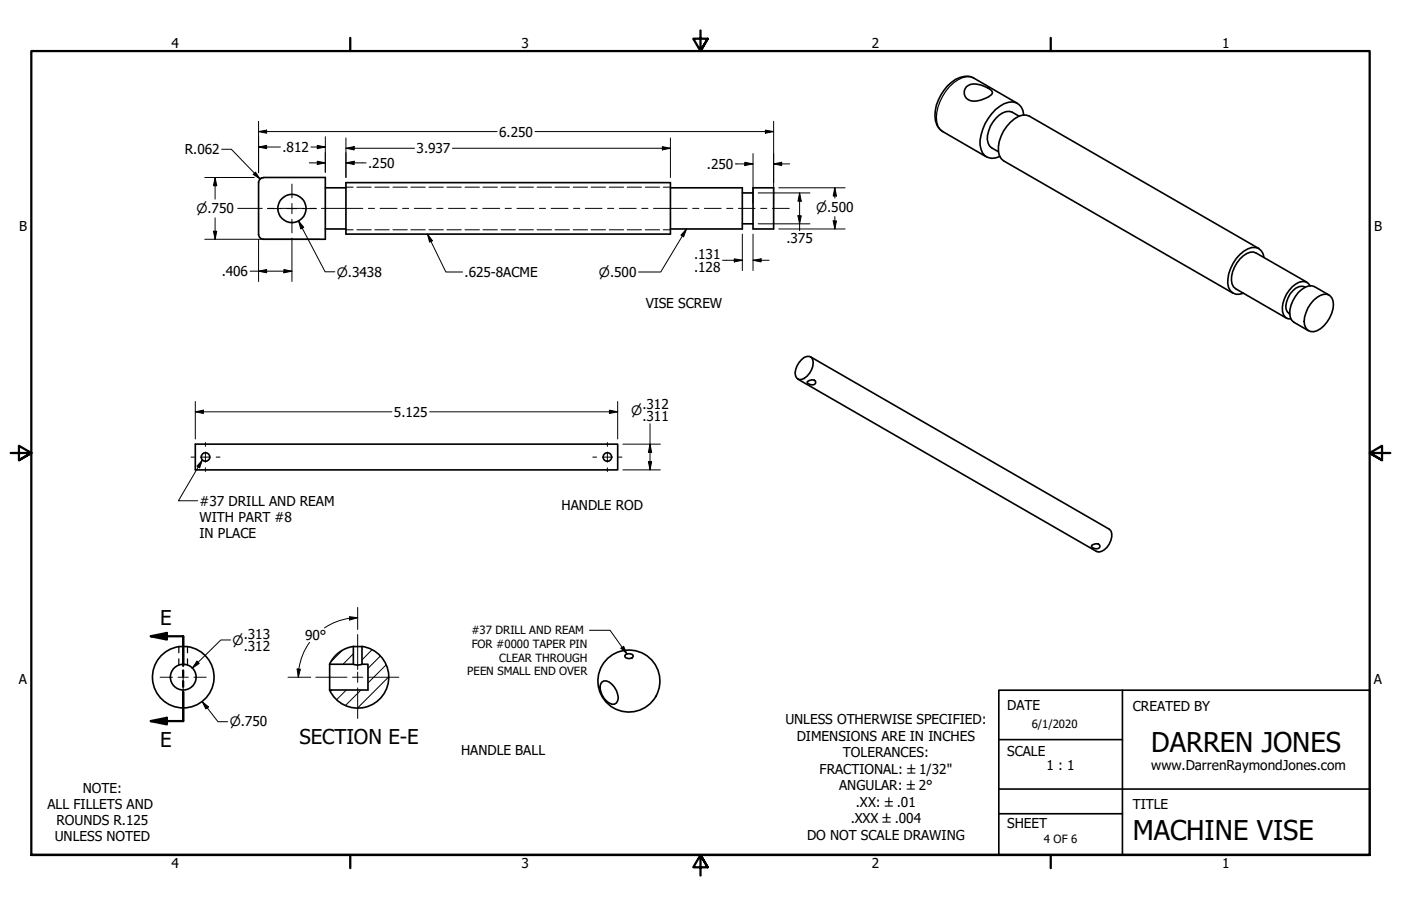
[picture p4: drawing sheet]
<svg xmlns="http://www.w3.org/2000/svg" width="432mm" height="279mm" viewBox="0 0 432 279" stroke-linecap="round" stroke-linejoin="round" font-family="sans-serif">
<!-- layer: Hatch (ANSI) -->
<path d="M102.2 212.8l-.3 .4M105.5 200.6l-3.4 3.4M106.7 212.8l-2.9 3M108.9 201.6l-3.2 3.3M111.3 212.8l-4.8 4.8M114.6 200.4l-3 3.1M117.2 202.4l-3.8 3.7M119 205l-5.6 5.6M119.8 208.8l-9.6 9.5" fill="none" stroke="#000" stroke-width=".31"/>
<!-- layer: Hidden Narrow (ANSI) -->
<g fill="none" stroke="#000" stroke-width=".31">
<path d="M106.6 57.7h2.2M110 57.7h4.4M115.5 57.7h4.5M121.1 57.7h4.4M126.6 57.7h4.5M132.2 57.7h4.5M137.7 57.7h4.5M143.3 57.7h4.5M148.8 57.7h4.5M154.4 57.7h4.5M160 57.7h4.4M165.5 57.7h4.5"/>
<path d="M171.1 57.7h4.4M176.7 57.7h4.4M182.2 57.7h4.4M187.8 57.7h4.4M193.3 57.7h4.4M198.9 57.7h4.4M204.4 57.7h2.2M106.6 70.9h2.2M110 70.9h4.4M115.5 70.9h4.5M121.1 70.9h4.4M126.6 70.9h4.5"/>
<path d="M132.2 70.9h4.5M137.7 70.9h4.5M143.3 70.9h4.5M148.8 70.9h4.5M154.4 70.9h4.5M160 70.9h4.4M165.5 70.9h4.5M171.1 70.9h4.4M176.7 70.9h4.4M182.2 70.9h4.4M187.8 70.9h4.4M193.3 70.9h4.4"/>
<path d="M198.9 70.9h4.4M204.4 70.9h2.2"/>
</g>
<!-- layer: Visible (ANSI) -->
<g fill="none" stroke="#000" stroke-width=".51">
<path d="M297.9 26.7a5.6 5.6 0 0 1 6 .2l1.2 .7a1.02 1.02 0 0 1 .8 .9 1.02 1.02 0 0 1-.8 1 8.3 8.3 0 0 1-6 1.6 2.6 2.6 0 0 1-1.2-4.4zM313.6 31.9l-13.5-7.8a5.4 5.4 0 0 0-5.5 .3 13.7 13.7 0 0 0-6.3 12.7 4.8 4.8 0 0 0 2.3 3.5l13.4 7.8M314.1 35.8l-2.1-1.2a4.3 4.3 0 0 0-5 1.8 8.9 8.9 0 0 0-2.5 7.7l.5 .9 .6 .6 2.1 1.2M315.5 35.5a3.9 3.9 0 0 0-6.1-3.5 14.7 14.7 0 0 0-7.3 12.8 4 4 0 0 0 3.5 4l2.6-.5M81.2 54.7h19.1v19.1h-19.1a1.56 1.56 0 0 1-1.5-1.6M81.2 54.8a1.56 1.56 0 0 0-1.5 1.6v15.9M100.3 57.9h6.3M106.6 56.3h100v15.9h-100zM206.6 57.9h22.2v12.7h-22.2M228.8 59.5h3.3M232.1 57.9h6.3v12.7h-6.3zM100.3 70.6h6.3"/>
<path d="M228.8 69h3.3M388 76.6l-70.8-40.8a4.2 4.2 0 0 0-4.5 .8 11.4 11.4 0 0 0-4.7 11.3l.5 1 .8 .7 70.7 40.8M389.6 79.4a3.2 3.2 0 0 0-5-2.6 11.6 11.6 0 0 0-5.9 11.8 3.2 3.2 0 0 0 4.5 1.8M402.3 88.6a2.8 2.8 0 0 0-3.8 1 7.5 7.5 0 0 0-2.1 5.7l.3 .8 .8 .7M402.8 87.1l-15.6-9.1a3.5 3.5 0 0 0-4 .9 9.5 9.5 0 0 0-3.5 8.7l.5 .9 .6 .5 15.7 9.1M403.8 88.1a2.73 2.73 0 0 0-4.4-.5 9 9 0 0 0-3.8 9.5l.6 .8 .7 .4 1 .1M404.9 92.6a5.1 5.1 0 0 1 4.1-1.9 2.91 2.91 0 0 1 2 3.2 9.2 9.2 0 0 1-6.1 8.4 2.69 2.69 0 0 1-2.9-3.2 10.6 10.6 0 0 1 2.9-6.5zM409.6 91l-4.5-2.6a5.2 5.2 0 0 0-5.9 3 7 7 0 0 0-1.1 7.4l5.2 3.2M247 110.9a2.01 2.01 0 0 1 3.5 0 5.6 5.6 0 0 1-3.5 6.1 1.7 1.7 0 0 1-2-1.9 6.5 6.5 0 0 1 2-4.2zM248.9 117.7l.7-.4a1.03 1.03 0 0 1 1.2-.2 1.03 1.03 0 0 1 .5 1.1 1.67 1.67 0 0 1-2.5-.3zM249.8 110l92.1 53.2a2.9 2.9 0 0 1 .5 3.4 5.1 5.1 0 0 1-3.8 3.6l-.7-.1-92-53.2M60.2 137h130.2v7.9h-130.2z"/>
<path d="M336.5 168.2l.7-.4a1.04 1.04 0 0 1 1.2-.1 1.04 1.04 0 0 1 .5 1.1 1.75 1.75 0 0 1-2.5-.3zM55.1 199.4a9.5 9.5 0 0 1 10.6 12 9.5 9.5 0 0 1-15.4 4.5 9.5 9.5 0 0 1 2.5-15.8l2.4-.7M108.9 199.4a9.6 9.6 0 0 0-7.3 5.4M111.6 199.4a9.6 9.6 0 0 1 6.3 15.1 9.6 9.6 0 0 1-16.3-1.7M101.6 204.9h7.3v-5.5h2.7v5.5h1.8v7.9h-11.8zM108.9 204.9a3.6 3.6 0 0 0 2.7 0M185.5 210.4a2.21 2.21 0 0 1 3.1 .6 5.7 5.7 0 0 1 1.8 5.1l-.4 .7a2.21 2.21 0 0 1-3.1-.6 5.7 5.7 0 0 1-1.8-5.2zM192.6 202.1a1.77 1.77 0 0 1 2.5 0v.4a1.42 1.42 0 0 1-1.4 .6 1.42 1.42 0 0 1-1.1-1z"/>
<circle cx="90" cy="64.3" r="4.4"/>
<circle cx="63.3" cy="140.9" r="1.31"/>
<circle cx="187.2" cy="140.9" r="1.31"/>
<circle cx="56.5" cy="208.8" r="4"/>
<circle cx="193.8" cy="210" r="9.6"/>
</g>
<!-- layer: Visible Narrow (ANSI) -->
<path d="M300.1 24.1a5.5 5.5 0 0 0-6.1 1.4 14.5 14.5 0 0 0-5.3 12.2l.4 1.2 .7 1 .8 .7" fill="none" stroke="#000" stroke-width=".38"/>
<!-- layer: Hidden (ANSI) -->
<path d="M55.1 199.4v1.9M57.8 199.4v1.9M55.1 203.2v1.9M57.8 203.2v1.9" fill="none" stroke="#000" stroke-width=".38"/>
<!-- layer: Section Line (ANSI) -->
<path d="M46.5 196.2l4.9-1v2zM46.5 196.2h10v9M56.5 206.8v1.7M56.5 210.1v1.7M56.5 213.4v9h-10M46.5 222.4l4.9-1v2z" fill="none" stroke="#000" stroke-width=".7"/>
<g fill="#000">
<path d="M46.5 196.2l4.9-1v2z" fill-rule="evenodd"/>
<path d="M46.5 222.4l4.9-1v2z" fill-rule="evenodd"/>
</g>
<!-- layer: Border (ANSI) -->
<path d="M107.9 11.7v4M215.9 9.4v6.3l-2.2-3.8h4.4l-2.2 3.8 2.2-3.8M323.8 11.7v4M3.3 139.7h6.4l-3.9-2.2v4.4l3.9-2.2-3.9 2.2M428.5 139.7h-6.4l3.9-2.2v4.4l-3.9-2.2 3.9 2.2M9.7 263.7v-248h412.4v248h-412.4h412.4M107.9 263.7v4M218.1 267.5l-2.2-3.8 2.2 3.8h-4.4l2.2-3.8v6.3M323.8 263.7v4" fill="none" stroke="#000" stroke-width=".7"/>
<!-- layer: Title (ANSI) -->
<path d="M307.8 212.9h114.3v50.8h-114.3zM345.9 212.9v50.8M307.8 228.1h38.1M307.8 251h38.1M307.8 243.3h114.3" fill="none" stroke="#000" stroke-width=".51"/>
<!-- layer: Dimension (ANSI) -->
<g fill="none" stroke="#000" stroke-width=".31">
<path d="M79.7 37.4v15.9M238.4 37.4v25.3M63.1 54.7h15.3M66.3 54.7l.5 2.6h-1zM66.3 54.7v6.7M68.3 46h3l8.8 9.2M78.7 53.1l1.4 2.1-2.1-1.4zM79.7 40.6l2.5-.5v1zM79.7 45.3l2.5-.5v1zM79.7 40.6h73.5M79.7 45.3h6.7M80.5 54.7h18.2"/>
<path d="M95.3 50.2h5M95.8 45.3h4.5M97.8 44.8l2.5 .5-2.5 .5zM97.8 49.7l2.5 .5-2.5 .5zM100.3 42.2v10.9M106.6 50.2l2.6-.5v1zM106.6 45.7l2.6-.5v1zM106.6 50.2h6.2M106.6 42.5v12.2M106.6 45.7h21.2M139.4 45.7h67.2M164.9 40.6h73.5"/>
<path d="M204.2 45.2l2.4 .5-2.4 .5zM206.6 42.5v12.2M226.6 50.5h5.5M229.6 50l2.5 .5-2.5 .6zM232.1 47.4v15.3M233.7 59.5h15.9M235.9 40.1l2.5 .5-2.5 .5zM238.4 50.5l2.5-.5v1.1zM238.4 50.5h5M240 57.9h20.5M246.4 59.5l.6 2.5h-1.1zM246.4 59.5v11.6"/>
<path d="M257.3 57.9l.5 2.6h-1zM257.3 57.9v3.2M63.1 73.8h35.6M65.8 71.3h1l-.5 2.5zM66.3 67.2v6.6M79.7 73.9v12.9M90 73.4v13.4M92 68.1l1.6 2-.9 .5zM92 68.1l8.2 15.7h3M226.3 79.8l2.5 .5-2.5 .5zM228.8 72.2v11.2M232.1 72.2v11.2"/>
<path d="M233.7 69h15.9M240 70.6h20.5M245.9 66.5h1.1l-.6 2.5zM256.8 68.1h1l-.5 2.5zM257.3 66.8v3.8M77.1 83.6h12.9M79.7 83.6l2.5-.5v1zM87.5 83.1l2.5 .5-2.5 .5zM222.7 80.3h6.1M232.1 80.3l2.5-.5v1zM232.1 80.3h4.9M60.2 127l2.5-.5v1z"/>
<path d="M60.2 127h60.6M60.2 123.8v11.6M132.5 127h57.9M187.8 126.5l2.6 .5-2.6 .5zM190.4 123.8v11.6M192 137h11.5M200.3 137l.6 2.5h-1.1zM200.3 130.7v14.2M192 144.9h11.5M199.8 142.4h1.1l-.6 2.5zM71.1 197.4h-3l-8.9 8.7M95.4 198.1a18.3 18.3 0 0 0-3.3 8.2"/>
<path d="M107.7 190.2l2.5 .3-2.4 .7zM110.2 190.5a18.3 18.3 0 0 0-10.2 3.1M110.2 187.3v6.8M60.7 203.9l.7 .7-2.2 1.5zM62.3 216.3l2 1.7-.9 .6zM62.3 216.3l4.9 6.3h3M88.8 208.9h7M91.6 206.3l1 .1-.7 2.5zM92.1 206.3l-.2 2.6"/>
</g>
<g fill="#000">
<path d="M66.3 54.7l.5 2.6h-1z" fill-rule="evenodd"/>
<path d="M78.7 53.1l1.4 2.1-2.1-1.4z" fill-rule="evenodd"/>
<path d="M79.7 40.6l2.5-.5v1z" fill-rule="evenodd"/>
<path d="M79.7 45.3l2.5-.5v1z" fill-rule="evenodd"/>
<path d="M97.8 44.8l2.5 .5-2.5 .5z" fill-rule="evenodd"/>
<path d="M97.8 49.7l2.5 .5-2.5 .5z" fill-rule="evenodd"/>
<path d="M106.6 50.2l2.6-.5v1z" fill-rule="evenodd"/>
<path d="M106.6 45.7l2.6-.5v1z" fill-rule="evenodd"/>
<path d="M204.2 45.2l2.4 .5-2.4 .5z" fill-rule="evenodd"/>
<path d="M229.6 50l2.5 .5-2.5 .6z" fill-rule="evenodd"/>
<path d="M235.9 40.1l2.5 .5-2.5 .5z" fill-rule="evenodd"/>
<path d="M238.4 50.5l2.5-.5v1.1z" fill-rule="evenodd"/>
<path d="M65.8 71.3h1l-.5 2.6z" fill-rule="evenodd"/>
<path d="M92 68.1l1.6 2-.9 .5z" fill-rule="evenodd"/>
<path d="M232.1 80.3l2.5-.5v1z" fill-rule="evenodd"/>
<path d="M245.9 66.5h1.1l-.6 2.5z" fill-rule="evenodd"/>
<path d="M246.4 59.5l.6 2.5h-1.1z" fill-rule="evenodd"/>
<path d="M256.8 68.1h1l-.5 2.5z" fill-rule="evenodd"/>
<path d="M257.3 57.9l.5 2.6h-1z" fill-rule="evenodd"/>
<path d="M79.7 83.6l2.5-.5v1z" fill-rule="evenodd"/>
<path d="M87.5 83.1l2.5 .5-2.5 .5z" fill-rule="evenodd"/>
<path d="M226.3 79.8l2.5 .5-2.5 .5z" fill-rule="evenodd"/>
<path d="M60.2 127l2.5-.5v1z" fill-rule="evenodd"/>
<path d="M187.8 126.5l2.6 .5-2.6 .5z" fill-rule="evenodd"/>
<path d="M200.3 137l.6 2.5h-1.1z" fill-rule="evenodd"/>
<path d="M199.8 142.4h1.1l-.6 2.5z" fill-rule="evenodd"/>
<path d="M107.7 190.2l2.5 .3-2.4 .7z" fill-rule="evenodd"/>
<path d="M60.7 203.9l.7 .7-2.2 1.5z" fill-rule="evenodd"/>
<path d="M62.3 216.3l2 1.7-.9 .6z" fill-rule="evenodd"/>
<path d="M91.6 206.3l1 .1-.7 2.5z" fill-rule="evenodd"/>
</g>
<!-- layer: Center Mark (ANSI) -->
<g fill="none" stroke="#000" stroke-width=".31">
<path d="M90 56.8v4.2M82.4 64.3h4.3M88.4 64.3h3.2M90 62.7v3.2M90 67.6v4.2M93.3 64.3h4.2M63.3 136.5v1.2M63.3 139.4v3.2M187.2 136.5v1.2M187.2 139.4v3.2M58.9 141h1.1M61.7 141h3.2"/>
<path d="M63.3 144.3v1.1M66.6 141h1.2M182.7 141h1.2M185.6 141h3.2M187.2 144.3v1.1M190.5 141h1.2M49.3 208.9h3.8M54.9 208.9h3.1M56.5 201.7v3.8M56.5 207.3v3.1M56.5 212.2v3.8M59.8 208.9h3.8"/>
<path d="M97.3 208.9h9.6M108.6 208.9h3.2M110.2 207.3v3.1M110.2 212.2v9.4M113.5 208.9h9.4"/>
</g>
<!-- layer: Symbol (ANSI) -->
<path d="M131.8 72.2l1.5 2-.9 .5zM131.8 72.2l5.6 11.7h5.2M211.6 70.6l-.9 2.4-.8-.5zM211.6 70.6l-8 13.3h-6.8M62.4 141.9l-.9 2.4-.8-.5zM62.4 141.9l-7.4 12.5h5.9M181.7 194.4h6.3l5.2 7.3M191.4 199.9l.8-.6 1 2.4z" fill="none" stroke="#000" stroke-width=".31"/>
<g fill="#000">
<path d="M131.8 72.2l1.5 2-.9 .5z" fill-rule="evenodd"/>
<path d="M211.6 70.6l-.9 2.4-.8-.5z" fill-rule="evenodd"/>
<path d="M62.4 141.9l-.9 2.4-.8-.5z" fill-rule="evenodd"/>
<path d="M191.4 199.9l.8-.6 1 2.4z" fill-rule="evenodd"/>
</g>
<!-- layer: Centerline (ANSI) -->
<g fill="none" stroke="#000" stroke-width=".31">
<path d="M73.3 64.3h7.5M82.5 64.3h2M86.2 64.3h7.5M95.4 64.3h1.9M99.1 64.3h12.7M113.5 64.3h1.9M117.2 64.3h5.2M124.1 64.3h1.9M127.7 64.3h5.2M134.6 64.3h1.9M138.2 64.3h5.2M145.2 64.3h1.9"/>
<path d="M148.8 64.3h5.2M155.7 64.3h1.9M159.3 64.3h5.2M166.2 64.3h1.9M169.9 64.3h5.2M176.8 64.3h1.9M180.4 64.3h5.1M187.3 64.3h1.9M190.9 64.3h5.2M197.8 64.3h1.9M201.4 64.3h10.4M213.5 64.3h1.9"/>
<path d="M217.1 64.3h5.1M224 64.3h1.9M227.6 64.3h5.1M234.4 64.3h1.9M238.1 64.3h5.2M110.2 195.7v10.7"/>
</g>
<g font-size="8.4">
<text x="354.8" y="231.8">DARREN JONES</text>
<text x="349.1" y="259.1">MACHINE VISE</text>
</g>
<g font-size="6.3">
<text x="49.4" y="192.7">E</text>
<text x="49.4" y="230.4">E</text>
<text x="92.3" y="229.5">SECTION E-E</text>
</g>
<g font-size="4.2">
<text x="52.8" y="14.7">4</text>
<text x="160.8" y="14.7">3</text>
<text x="268.7" y="14.7">2</text>
<text x="376.7" y="14.7">1</text>
<text x="57" y="47.6">R.062</text>
<text x="87.1" y="46.9">.812</text>
<text x="128.4" y="47.2">3.937</text>
<text x="153.9" y="42.1">6.250</text>
<text x="113.5" y="51.8">.250</text>
<text x="217.9" y="52.1">.250</text>
<text x="5.9" y="71.4">B</text>
<text x="423.5" y="71.4">B</text>
<text x="242.4" y="74.9">.375</text>
<text x="213.9" y="79.8">.131</text>
<text x="213.9" y="83.8">.128</text>
<text x="68.3" y="85.2">.406</text>
<text x="143.2" y="85.4">.625-8ACME</text>
<text x="199" y="95">VISE SCREW</text>
<text x="121.4" y="128.5">5.125</text>
<text x="198" y="126">.312</text>
<text x="198" y="130">.311</text>
<text x="61.5" y="156">#37 DRILL AND REAM</text>
<text x="61.5" y="161">WITH PART #8</text>
<text x="173" y="157.2">HANDLE ROD</text>
<text x="61.5" y="166">IN PLACE</text>
<text x="75.1" y="196.9">.313</text>
<text x="94" y="197.4">90°</text>
<text x="75.1" y="200.9">.312</text>
<text x="5.8" y="211.1">A</text>
<text x="423.4" y="211.1">A</text>
<text x="310.4" y="219.1">DATE</text>
<text x="349.1" y="219.1">CREATED BY</text>
<text x="242.1" y="223.4">UNLESS OTHERWISE SPECIFIED:</text>
<text x="142.1" y="232.9">HANDLE BALL</text>
<text x="245.6" y="228.5">DIMENSIONS ARE IN INCHES</text>
<text x="259.8" y="233.6">TOLERANCES:</text>
<text x="310.4" y="233.1">SCALE</text>
<text x="252.6" y="238.6">FRACTIONAL: ±1/32&quot;</text>
<text x="322.6" y="237.5">1 : 1</text>
<text x="354.8" y="237.4">www.DarrenRaymondJones.com</text>
<text x="25.5" y="244.4">NOTE:</text>
<text x="258.6" y="243.7">ANGULAR: ±2°</text>
<text x="14.7" y="249.4">ALL FILLETS AND</text>
<text x="263.8" y="248.8">.XX: ±.01</text>
<text x="349.1" y="249.6">TITLE</text>
<text x="17.4" y="254.4">ROUNDS R.125</text>
<text x="262.2" y="253.9">.XXX ±.004</text>
<text x="310.4" y="255.3">SHEET</text>
<text x="16.9" y="259.5">UNLESS NOTED</text>
<text x="248.7" y="259">DO NOT SCALE DRAWING</text>
<text x="52.8" y="267.7">4</text>
<text x="160.8" y="267.7">3</text>
<text x="268.7" y="267.7">2</text>
<text x="376.7" y="267.7">1</text>
</g>
<g font-size="4">
<text x="60.5" y="65.8">⌀.750</text>
<text x="251.5" y="65.4">⌀.500</text>
<text x="103.8" y="85.3">⌀.3438</text>
<text x="184.6" y="85.4">⌀.500</text>
<text x="194.6" y="128">⌀</text>
<text x="71.7" y="198.8">⌀</text>
<text x="70.8" y="224">⌀.750</text>
</g>
<g font-size="3.5">
<text x="145.3" y="195.6">#37 DRILL AND REAM</text>
<text x="145.4" y="199.8">FOR #0000 TAPER PIN</text>
<text x="144" y="208.2">PEEN SMALL END OVER</text>
<text x="153.9" y="204">CLEAR THROUGH</text>
<text x="318" y="224.4">6/1/2020</text>
<text x="321.8" y="259.8">4 OF 6</text>
</g>
</svg>
